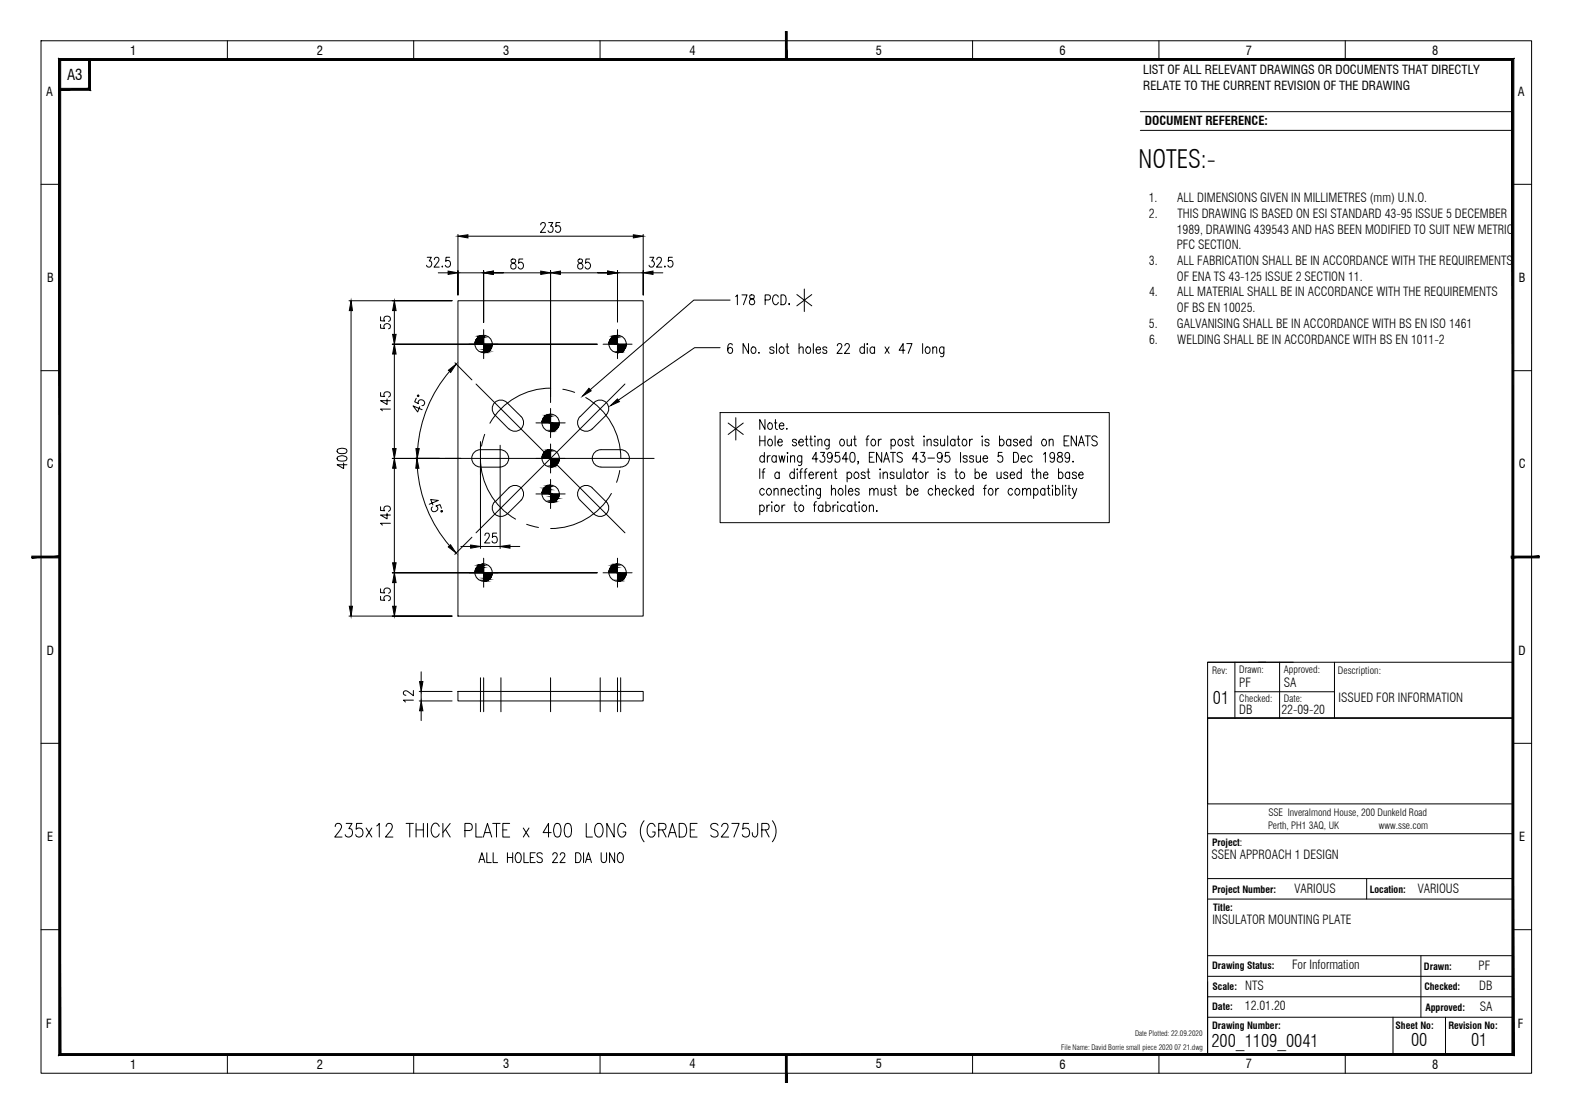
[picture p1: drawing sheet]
<svg xmlns="http://www.w3.org/2000/svg" width="420mm" height="297mm" viewBox="0 0 420 297" stroke-linecap="round" stroke-linejoin="round" font-family="sans-serif">
<!-- layer: Border -->
<g fill="none" stroke="#000" stroke-width=".27">
<path d="M304.4 29.8h99.4M304.4 34.8h99.4M322.4 176.7h81.4M345.2 176.7h-22.8v14.9h81.4h-81.4v89.8h81.4M356.2 176.7v14.9M403.8 213.5v18.1M322.4 222.5h81.4M322.4 234.5h81.4M322.4 239.9h81.4M364.8 234.5v5.4M322.4 255.1h81.4M379.3 255.1v16.4"/>
<path d="M322.4 260.6h81.4M322.4 266h81.4M322.4 271.5h81.4M371.8 271.5v9.9M385.9 271.5v9.9"/>
</g>
<!-- layer: Border Grid -->
<g fill="none" stroke="#000" stroke-width=".27">
<path d="M11 10.9h397.8v275.5h-397.8zM60.7 10.9v5M110.4 10.9v5M160.2 10.9v5M259.6 10.9v5M309.4 10.9v5M359.1 10.9v5M11 49.2h4.9M403.8 49.2h5M11 98.9h4.9M403.8 98.9h5M11 198.4h4.9"/>
<path d="M403.8 198.4h5M11 248.1h4.9M403.8 248.1h5M60.7 281.4v5M110.4 281.4v5M160.2 281.4v5M259.6 281.4v5M309.4 281.4v5M359.1 281.4v5"/>
</g>
<!-- layer: Border -->
<g fill="#000" stroke="#000" stroke-width=".27">
<path d="M15.7 15.6l.5 .5 387.9-.5zM16.2 16.1l387.9-.5-.5 .5zM404.1 15.6l-.5 .5 .5 265.6zM403.6 16.1l.5 265.6-.5-.5zM15.7 281.7h388.4l-.5-.5zM16.2 281.2h387.4l-387.9 .5zM15.7 15.6v266.1l.5-.5zM15.7 15.6l.5 .5v265.1z"/>
<path d="M15.9 23.6v.5l7.8-.5zM15.9 24.1l7.8-.5 .5 .5zM23.7 15.9v7.7l.5 .5zM23.7 15.9h.5v8.2z"/>
</g>
<!-- layer: 0 -->
<g fill="#000" stroke="#000" stroke-width=".27">
<path d="M209.7 8.4v7.5h.4zM209.7 8.4h.4v7.5z"/>
<path d="M8.5 148.9h7.4v-.5zM8.5 148.4h7.4l-7.4 .5z"/>
<path d="M403.4 148.9h7.5v-.5zM403.4 148.4h7.5l-7.5 .5z"/>
<path d="M209.7 281.4v7.5h.4zM209.7 281.4h.4v7.5z"/>
</g>
<path d="M329.6 176.7v14.9M335.9 176.7h2M341.6 176.7v14.9M403.8 176.7v14.9M322.4 191.6h81.4v22.9h-81.4zM329.6 184.6h26.6" fill="none" stroke="#000" stroke-width=".27"/>
<!-- layer: PDF2_EL-Steel -->
<path d="M122.2 80.3h49.5v84.1h-49.5zM122.2 184.5h49.5v2.6h-49.5z" fill="none" stroke="#000" stroke-width=".27"/>
<!-- layer: PDF2_Text -->
<g fill="none" stroke="#000" stroke-width=".27">
<path d="M92.4 219.8h1.6l-.9 1.3h.4a1.15 1.15 0 0 1 .5 1.7 1.15 1.15 0 0 1-1.7 .3l-.2-.3M96.6 219.8h-1.4l-.1 1.5a1.08 1.08 0 0 1 1.3-.2 1.08 1.08 0 0 1 .5 1.3 1.01 1.01 0 0 1-.8 1 1.01 1.01 0 0 1-1.2-.6M108.4 219.8h1.9M109.4 219.8v3.6M111.1 219.8v3.6M113 219.8v3.6M114.1 219.8v3.6M118.2 219.8v3.6M120.2 219.8l-2 2.4M127 219.8v3.6h1.7M131.5 219.8h2M132.5 219.8v3.6"/>
<path d="M136 219.8h-1.8v3.6h1.8M148.2 219.9l.8-.1a1.91 1.91 0 0 1 .8 2.1l-.5 1.3-.7 .2a2.14 2.14 0 0 1-.6-3zM151 219.9l.8-.1a1.76 1.76 0 0 1 .8 2.1l-.2 .9-.3 .4-.6 .2a1.74 1.74 0 0 1-.9-2.1zM156.5 219.8v3.6h1.6M163.9 219.8v3.6l-1.9-3.6v3.6M171.9 219a4.5 4.5 0 0 0 0 5.7M181.3 219.8h1a2.16 2.16 0 0 1 .7 3.1l-.7 .5h-1zM186.1 219.8h-1.8v3.6h1.8M195.4 219.8h1.9l-1.4 3.6M199.8 219.8h-1.4l-.1 1.5a1.08 1.08 0 0 1 1.3-.2 1.08 1.08 0 0 1 .5 1.3 1.01 1.01 0 0 1-.8 1 1.01 1.01 0 0 1-1.2-.6M202.3 219.8v2.7l-.4 .7-.5 .2a.93 .93 0 0 1-.6-1.2M206.2 219a4.5 4.5 0 0 1 0 5.7"/>
<path d="M89.5 220.6l.1-.5 .4-.3a.92 .92 0 0 1 1.2 1l-1.8 2.6h1.9M97.7 221l1.6 2.4M99.3 221l-1.6 2.4M100.6 220.4l.6-.6v3.6M103.1 220.6l.1-.5 .4-.3 .9 .1a1.26 1.26 0 0 1-.2 1.8l-1.4 1.7h2M111.1 221.5h1.9M117.2 220.6a1.01 1.01 0 0 0-1-.9 1.01 1.01 0 0 0-1 .9 2.07 2.07 0 0 0 1 2.8 1.17 1.17 0 0 0 1-.9M118.9 221.3l1.3 2.1M124.1 221.7l1.7-.2a1.04 1.04 0 0 0-.5-1.7h-1.2v3.6M127.8 230.2l.8-2.6 .8 2.6M128.1 229.4h1M129 223.4l1.1-3.6 1.2 3.6"/>
<path d="M129.4 222.2h1.4M129.9 227.6v2.6h1.2M131.6 227.6v2.6h1.2M134.2 221.5h1.1M135.5 227.6v2.6M135.5 228.9h1.3M136.8 227.6v2.6M138 227.7l.1-.1a1.35 1.35 0 0 1 .8 2.2l-.1 .3-.7 .1a1.72 1.72 0 0 1-.1-2.5zM139.7 221l1.5 2.4M139.9 227.6v2.6h1.2M141.2 221l-1.5 2.4M141.5 228.9h.9"/>
<path d="M142.9 227.6h-1.4v2.6h1.4M144.8 228a.77 .77 0 0 0-.8-.4 .77 .77 0 0 0-.7 .6l.2 .4 1.1 .5a.67 .67 0 0 1 .1 .8 .67 .67 0 0 1-.8 .3l-.6-.4M147.1 222.2h-2.1l1.4-2.4v3.6M147.6 228.2v-.4a.63 .63 0 0 1 .9-.1 .63 .63 0 0 1 .2 .9l-1.2 1.6h1.4M149.5 228.2l.2-.4a.63 .63 0 0 1 .9-.1 .63 .63 0 0 1 .1 .9l-1.2 1.6h1.4M153.7 227.6a1.42 1.42 0 0 1 1.4 .9 1.42 1.42 0 0 1-.4 1.6l-1 .1zM155.8 227.6v2.6M156.3 230.2l.8-2.6 .8 2.6M156.6 229.4h1M159 220.3l.6-.5h.6a2.39 2.39 0 0 1 0 3.6 1.25 1.25 0 0 1-1.5-1.4zM160.5 227.6v1.9a.72 .72 0 0 0 .7 .7 .72 .72 0 0 0 .7-.7v-1.9M164.1 227.6v2.6l-1.4-2.6v2.6"/>
<path d="M165 228a.79 .79 0 0 1 1-.4 .79 .79 0 0 1 .4 1v.6a.82 .82 0 0 1-.8 1 .82 .82 0 0 1-.8-1zM167 220.6a1 1 0 0 0-1-.9 1 1 0 0 0-1 .9 2.23 2.23 0 0 0 .8 2.8 1.11 1.11 0 0 0 1.2-1.4h-.7M174.9 220.6a.98 .98 0 0 0-1.6-.7 2.35 2.35 0 0 0 .3 3.5 1.08 1.08 0 0 0 1.3-1.4h-.7M175.8 221.5h1.3a.89 .89 0 0 0 .7-.9 .89 .89 0 0 0-.7-.8h-1.3v3.6M176.8 221.5l1 1.9M178.4 223.4l1.1-3.6 1.1 3.6M178.8 222.2h1.4M184.3 221.5h1.1M191.7 220.3a1.04 1.04 0 0 0-1.1-.6 1.04 1.04 0 0 0-.9 .9l.3 .5 1.2 .6a.94 .94 0 0 1 .4 1.2 .94 .94 0 0 1-1.2 .5l-.7-.5M192.6 220.6l.2-.5 .4-.3 .9 .1a1.26 1.26 0 0 1-.1 1.8l-1.5 1.7h2M203.4 221.5h1.2a.88 .88 0 0 0 .7-.9 .88 .88 0 0 0-.7-.8h-1.2v3.6M204.3 221.5l1 1.9"/>
</g>
<!-- layer: PDF2_EL-Centre-Line -->
<g fill="none" stroke="#000" stroke-width=".27">
<path d="M127.1 102.5l19.9 19.8-19.9 19.9M128.3 117.9v8.9M129.4 115.9l-.9 3.2M147 103.6a18.7 18.7 0 0 0-16.2 9.4M150.2 103.9l3.2 .8M156.4 106.1a18.7 18.7 0 0 1 9.3 16.2M166.8 102.5l-19.8 19.8 19.8 19.9M118.9 122.3h55.7M128.3 122.3a18.7 18.7 0 0 0 9.3 16.2M140.6 139.9l3.1 .9M163.2 131.7a18.7 18.7 0 0 1-16.2 9.4M165.4 125.6l-.8 3.1"/>
<path d="M128.3 180.9v9M129.1 180.9v9M133.7 180.9v9M147 180.9v9M160.2 180.9v9M164.8 180.9v9M165.7 180.9v9"/>
</g>
<!-- layer: PDF2_Dimensions -->
<g fill="none" stroke="#000" stroke-width=".27">
<path d="M146.5 59.4h1.1l-.6 1a.78 .78 0 0 1 .6 1.1 .78 .78 0 0 1-1.3 .1M149.5 59.4h-1.1v1.1a.81 .81 0 0 1 1.1 .1 .81 .81 0 0 1 0 1.1 .81 .81 0 0 1-1.1 .1l-.1-.2M114 68.7h1.1l-.5 .9a.8 .8 0 0 1 .6 1.2 .8 .8 0 0 1-1.3 .2v-.2M115.9 69.3l.5-.6 .7 .2a1.01 1.01 0 0 1-.3 1.2l-.9 1.2h1.3M117 72.8h2.6M118.1 71v.3zM120 68.7h-.9l-.1 1.1a.8 .8 0 0 1 1.1 .1 .8 .8 0 0 1 0 1 .8 .8 0 0 1-1.1 .1l-.1-.2M122.2 62.6v16.1v-6.4M122.2 72.8h6.9M124.9 63h44.2M129.1 72.3v13.7v-13.7M134.4 72.8h-2.7h12.6"/>
<path d="M136.5 69.3a.59 .59 0 0 0 .3 .8 .82 .82 0 0 1 1 1 .82 .82 0 0 1-1.3 .5l-.2-.4a.9 .9 0 0 1 1-1.1 .55 .55 0 0 0 .2-.8zM139.6 69.1h-1.1l-.1 1.2a.87 .87 0 0 1 1.4 .4 .87 .87 0 0 1-1 1.1l-.5-.6M144.3 60l.1-.4 .4-.2 .7 .2a1.01 1.01 0 0 1-.3 1.2l-.9 1.2h1.4M149.6 72.8h12.6h-2.6M154.4 69.3a.57 .57 0 0 0 .2 .8 .84 .84 0 0 1 1 .8 .84 .84 0 0 1-.9 .9 .88 .88 0 0 1-.5-1.1 .88 .88 0 0 1 1-.6l.2-.1a.55 .55 0 0 0-.3-.9zM157.4 69.1h-1l-.1 1.2a.82 .82 0 0 1 1.1 0 .82 .82 0 0 1 0 1.2 .82 .82 0 0 1-1.1 0l-.1-.3M164.8 72.8h6.9M171.7 62.6v16.1v-6.4M173.5 68.7h1l-.5 .9a.81 .81 0 0 1 .6 1.2 .81 .81 0 0 1-1.3 .2v-.2M174.3 72.8h2.6M175.3 69.3l.2-.4a.64 .64 0 0 1 .8-.1 .64 .64 0 0 1 .2 .8l-1.3 1.7h1.5M177.5 71v.3z"/>
<path d="M179.5 68.7h-1l-.1 1.1a.86 .86 0 0 1 1.3 .4 .86 .86 0 0 1-.9 1.1l-.5-.5M196.4 79.2l.4-.5v2.6M198.1 78.7h1.3l-1 2.6M200.2 78.8v.8a.95 .95 0 0 1 1.1 .6 .95 .95 0 0 1-.4 1.1 .84 .84 0 0 1-.9-.9 .84 .84 0 0 1 1-.7l.2-.1a.56 .56 0 0 0-.3-.9zM207.8 79.3a.79 .79 0 0 0-1-.6 .79 .79 0 0 0-.6 1l.2 1a.7 .7 0 0 0 .7 .6 .7 .7 0 0 0 .7-.6M208.5 78.7a1.37 1.37 0 0 1 1.4 .9 1.37 1.37 0 0 1-.4 1.6l-1 .1zM212.7 78.6l4 3M214.7 77.1v6M216.7 78.6l-4 3M93.2 80.3h27.5h-16M93.7 82.9v78.9M101.6 86.6v1l1.1 .1a.8 .8 0 0 1 .1-1.1 .8 .8 0 0 1 1 0 .8 .8 0 0 1 .1 1.1l-.2 .1"/>
<path d="M101.6 84.5v1.1l1.1 .1a.8 .8 0 0 1 .1-1.1 .8 .8 0 0 1 1 0 .8 .8 0 0 1 .1 1.1l-.2 .1M104.7 91.9h54.7h-54.7M105.3 82.9v6.3M105.3 94.5v25.2M120 99.1a35.6 35.6 0 0 0-8.5 20.6M121.4 96.8l4.6 4.6M164.8 84.4v-12.1v13.7M192.2 92.8h-6.8l-20.4 14M194.9 80.1h-9.7l-27.6 23.9M195.5 92.1l-.1-.3-.5-.1a1.89 1.89 0 0 0-.3 2.5 .74 .74 0 0 0 1-.7 .74 .74 0 0 0-1-.7l-.3 .7M199.8 91.7v2.6l-1.4-2.6v2.6M200.8 92.7a.6 .6 0 0 1 .9 .2l.1 .4a.71 .71 0 0 1-.7 1 .71 .71 0 0 1-.6-1z"/>
<path d="M202.6 94.1v.2zM204.2 80.1l1.2-.2 .2-.3v-.6l-.4-.3h-1v2.6M206.6 92.9a.64 .64 0 0 0-.6-.3 .64 .64 0 0 0-.5 .3l.1 .3 .9 .4 .1 .3a.61 .61 0 0 1-.6 .4 .61 .61 0 0 1-.5-.4M207.3 91.7v2.6M208.1 92.9a.61 .61 0 0 1 .5-.3 .61 .61 0 0 1 .6 .3 .84 .84 0 0 1 0 1 .84 .84 0 0 1-.9 .3 1.06 1.06 0 0 1-.2-1.3zM209.8 92.6h.7M210.1 91.7v2.1l.1 .4 .4 .1M210.6 81v.3zM213.3 93l.5-.4 .5 .1 .1 1.6M213.3 91.7v2.6M215.2 92.9a.6 .6 0 0 1 .6-.3 .6 .6 0 0 1 .5 .3l.1 .4a.71 .71 0 0 1-.7 1 .71 .71 0 0 1-.6-1zM217.1 91.7v2.6"/>
<path d="M217.8 93.3h1.2l-.1-.5-.3-.2a.87 .87 0 0 0-.8 .9 .87 .87 0 0 0 .8 .8l.4-.4M220.7 92.9a.61 .61 0 0 0-.5-.3 .61 .61 0 0 0-.6 .3l.3 .4 .7 .3 .1 .3a.58 .58 0 0 1-.5 .4 .58 .58 0 0 1-.6-.4M223.5 92.3l.4-.6h.4l.3 .2a.82 .82 0 0 1-.2 1.1l-1 1.3h1.4M225.5 92.3l.1-.4a.64 .64 0 0 1 .9-.1 .64 .64 0 0 1 .1 .9l-1.2 1.6h1.4M230.7 92.9a.64 .64 0 0 0-.5-.3 .64 .64 0 0 0-.6 .3 .84 .84 0 0 0 0 1 .84 .84 0 0 0 .9 .3l.2-.3M230.7 91.7v2.6M231.5 91.7v.2zM231.5 92.7v1.6M233.5 92.9l-.3-.2a.83 .83 0 0 0-1 .5 .83 .83 0 0 0 .4 1l.4 .1 .5-.4M233.5 92.6v1.7M236.2 92.6l1.1 1.7M237.3 92.6l-1.1 1.7"/>
<path d="M241.5 93.5h-1.5l1.1-1.8v2.6M242 91.7h1.4l-1 2.6M246.3 91.7v2.6M247.3 92.7a.6 .6 0 0 1 .9 .2l.1 .4a.71 .71 0 0 1-.7 1 .71 .71 0 0 1-.6-1zM249 93l.5-.4 .5 .1v1.6M249 92.6v1.7M252 92.6l-.1 2.3-.3 .3-.5-.1M252 92.9l-.2-.2a.59 .59 0 0 0-.9 .2l-.1 .7a.66 .66 0 0 0 .3 .6 .66 .66 0 0 0 .7 0l.2-.3M90.1 119.9a2.48 2.48 0 0 1 2.4 0l.1 .5a1.65 1.65 0 0 1-2.6 0zM101.6 104.8v.9l1.1 .1a.82 .82 0 0 1 .6-1.2 .82 .82 0 0 1 .8 1.1l-.4 .3M103.3 106.5v1.5l-1.7-1.1h2.6M104.2 109.2h-2.6l.5 .4"/>
<path d="M111.1 106.3l-.4 .9 1 .5a.83 .83 0 0 1 1-1 .83 .83 0 0 1 .5 1.3l-.6 .2M111.4 105.5h.3l.1 .2-.3 .1zM112 108.5l-.5 1.4-1.2-1.6 2.4 1M128.3 118.9v27.5M133.5 118.8v27.6M135.3 107.4a2.31 2.31 0 0 0-3.2 0 2.31 2.31 0 0 0 0 3.3M135.4 107.5l3.7 3.7a2.31 2.31 0 0 1 0 3.2 2.31 2.31 0 0 1-3.3 0l-3.7-3.7M147 105.8v-33.5v35.1M158.6 107.4a2.31 2.31 0 0 1 3.2 0 2.31 2.31 0 0 1 0 3.3M158.6 107.5l-3.7 3.7M161.9 110.7l-3.8 3.7a2.31 2.31 0 0 1-3.3 0 2.31 2.31 0 0 1 0-3.2M192.2 110.1h103.9v29.4h-103.9z"/>
<path d="M194.4 112.9l4 3.1M196.4 111.5v5.9M198.4 112.9l-4 3.1M202.8 116.3v2.7M202.8 117.6h1.4M204.2 112v2.6l-1.4-2.6v2.6M204.2 116.3v2.7M205.2 113a.84 .84 0 0 1 1.1 .5 .84 .84 0 0 1-.6 1.1h-.3a1.04 1.04 0 0 1-.2-1.6zM205.2 117.3l.2-.1a.89 .89 0 0 1 .8 .9 .89 .89 0 0 1-.8 .9l-.5-.8zM206.7 112.9h.7M206.9 116.3v2.7M207 112v2.1l.1 .4 .4 .1"/>
<path d="M207.6 118h1.2l-.4-.8a.89 .89 0 0 0-.8 .9 .89 .89 0 0 0 .8 .9l.4-.4M208 113.6h1.2v-.5a.83 .83 0 0 0-1.3 .5 .83 .83 0 0 0 .9 1l.4-.3M210 114.3v.3zM212.6 117.6a.63 .63 0 0 0-1-.3v.6l.9 .3 .1 .4a.58 .58 0 0 1-.5 .4 .58 .58 0 0 1-.6-.4M213.2 118h1.2v-.5a.49 .49 0 0 0-.8-.2 .83 .83 0 0 0-.4 1.1 .83 .83 0 0 0 1 .5l.2-.3M214.9 117.2h.7M215.3 116.3v2.2v.4l.4 .1M216.1 117.2h.7M216.4 116.3v2.2l.1 .4 .4 .1M217.5 116.3v.3zM217.5 117.3v1.7M218.3 117.7l.5-.5 .5 .1 .1 1.7"/>
<path d="M218.3 117.2v1.8M221.3 117.2v2.4l-.4 .2-.4-.1M221.3 117.6l-.2-.3a.86 .86 0 0 0-1 .6 .86 .86 0 0 0 .5 1.1h.3l.4-.4M224.4 117.3l.2-.1a.89 .89 0 0 1 .8 .9 .89 .89 0 0 1-.8 .9l-.5-.8zM226.1 117.2l.1 1.7 .6 .1 .5-.5M227.3 117.2v1.8M227.8 117.2h.7M228.2 116.3v2.2v.4l.4 .1M231.2 117.2h.6M232 116.3l-.4 .2-.2 .4v2.1M232.8 117.3l.1-.1a.89 .89 0 0 1 .9 .9 .89 .89 0 0 1-.9 .9l-.4-.8zM234.5 117.2v1.8"/>
<path d="M235.3 117.2a.71 .71 0 0 0-.8 .8M237.9 117.6l.3-.4a.89 .89 0 0 1 .9 .9 .89 .89 0 0 1-.9 .9l-.3-.4M237.9 117.2v2.6M240 117.3l.2-.1a.9 .9 0 0 1 .8 .9 .9 .9 0 0 1-.8 .9 1.05 1.05 0 0 1-.2-1.7zM242.6 117.6v-.3a.6 .6 0 0 0-1 .3l.2 .4 .8 .2v.7a.61 .61 0 0 1-1-.3M243.2 117.2h.7M243.4 116.3v2.2l.2 .4 .4 .1M246.7 116.3v.3zM246.7 117.3v1.7M247.5 117.7l.5-.5 .5 .1 .1 1.7M247.5 117.2v1.8M250.4 117.6l-.1-.3a.6 .6 0 0 0-1 .3l.1 .3 .9 .3 .1 .4a.63 .63 0 0 1-1 .3l-.1-.3"/>
<path d="M251.1 117.2l.1 1.7 .5 .1 .5-.5M252.2 117.2v1.8M253 116.3v2.7M254.9 117.6l-.2-.3a.86 .86 0 0 0-1.1 .6 .86 .86 0 0 0 .6 1.1h.3l.4-.4M254.9 117.2v1.8M255.5 117.2h.7M255.8 116.3v2.2l.1 .4 .4 .1M257.1 117.3l.2-.1a.89 .89 0 0 1 .8 .9 .89 .89 0 0 1-.8 .9l-.5-.8zM258.8 117.2v1.8M259.6 117.2a.67 .67 0 0 0-.8 .8M262.2 116.3v.3zM262.2 117.3v1.7"/>
<path d="M264 117.6a.62 .62 0 0 0-1-.3v.6l.9 .3 .1 .4a.58 .58 0 0 1-.5 .4 .58 .58 0 0 1-.6-.4M266.8 117.6l.2-.3a.86 .86 0 0 1 1.1 .6 .86 .86 0 0 1-.6 1.1l-.7-.4M266.8 116.3v2.7M269.8 117.6l-.4-.4a.9 .9 0 0 0-.8 .9 .9 .9 0 0 0 .8 .9l.4-.4M269.8 117.2v1.8M271.6 117.6a.62 .62 0 0 0-1-.3v.6l.9 .3 .1 .4a.58 .58 0 0 1-.5 .4 .58 .58 0 0 1-.6-.4M272.2 118h1.2l-.4-.8a.89 .89 0 0 0-.8 .9 .89 .89 0 0 0 .8 .9l.4-.4M275.2 117.6l-.3-.4a.89 .89 0 0 0-.9 .9 .89 .89 0 0 0 .9 .9l.3-.4M275.2 116.3v2.7M278.3 117.3a.86 .86 0 0 1 1.1 .6 .86 .86 0 0 1-.6 1.1 .93 .93 0 0 1-.8-.7 .93 .93 0 0 1 .3-1zM280.1 117.7l.4-.5 .5 .1 .1 1.7M280.1 117.2v1.8"/>
<path d="M284 117.6h.8M285.4 116.3h-1.4v2.7h1.4M287.3 116.3v2.7l-1.4-2.7v2.7M287.9 119l.8-2.7 .8 2.7M288.1 118.1h1M289.7 116.3h1.4M290.4 116.3v2.7M292.9 116.8a.72 .72 0 0 0-.9-.5 .72 .72 0 0 0-.5 .9l1.1 .7a.72 .72 0 0 1-.1 1.1 .72 .72 0 0 1-1-.4M90.1 122a1.82 1.82 0 0 1 2.5 .3v.1a1.14 1.14 0 0 1-1.5 .7l-1-.3zM91.7 123.6v1.5l-1.7-1.1h2.6M101.6 135.3v.9l1.1 .1a.82 .82 0 0 1 .6-1.3 .82 .82 0 0 1 .8 1.2l-.4 .3M103.3 136.9v1.6l-1.7-1h2.6"/>
<path d="M104.2 139.7h-2.6l.5 .5M104.7 122.3h18.3h-18.3M105.3 125v25.2M110.8 122.3h6.5h-6.5M111.4 124.9a35.7 35.7 0 0 0 8.6 20.7M114.6 134.6l2.4-1-2-.3 .6 1.4M115.4 135.3a.7 .7 0 0 0-.3 .8 .7 .7 0 0 0 .7 .5 .82 .82 0 0 0 1-.5 .82 .82 0 0 0-.4-1.1l1.1-.3 .3 .9M117.7 136.4h.4l-.3 .3zM132.1 133.9a2.31 2.31 0 0 0 0 3.3 2.31 2.31 0 0 0 3.2 0M133.5 120a2.31 2.31 0 0 1 2.3 2.3 2.31 2.31 0 0 1-2.3 2.3M133.5 120h-5.3a2.31 2.31 0 0 0-2.3 2.3 2.31 2.31 0 0 0 2.3 2.3l5.3 .1M139.1 133.5l-3.7 3.7"/>
<path d="M139.1 133.5a2.31 2.31 0 0 0 0-3.3 2.31 2.31 0 0 0-3.3 0l-3.7 3.8M154.8 133.5a2.31 2.31 0 0 1 0-3.3 2.31 2.31 0 0 1 3.3 0l3.8 3.8M154.9 133.5l3.7 3.7M159 120.5l1.4-.5h5.3a2.33 2.33 0 0 1 2.3 2.4 2.33 2.33 0 0 1-2.3 2.3l-5.3-.1a2.31 2.31 0 0 1-2.2-1.5 2.31 2.31 0 0 1 .8-2.6zM161.8 133.9a2.31 2.31 0 0 1 0 3.3 2.31 2.31 0 0 1-3.2 0M202.8 135.1a.61 .61 0 0 1 .6-.3 .61 .61 0 0 1 .5 .3 .75 .75 0 0 1 0 1.1 .75 .75 0 0 1-1.1-.1M202.8 125.1v2.6M202.8 134.8v2.6M203.4 126h.7M204 122l-.2-.3a.83 .83 0 0 0-1 .7 .83 .83 0 0 0 .8 1l.4-.4M204 130.8l-.4-.5a.92 .92 0 0 0-.8 1 .92 .92 0 0 0 .8 .9l.4-.5M204 120.7v2.7"/>
<path d="M204.2 125.1l-.4 .2-.1 .3v2.1M204.7 134.8v1.7M204.8 121.6v1.8M204.9 130.5l.2-.2a.92 .92 0 0 1 .8 1 .92 .92 0 0 1-.8 .9l-.2-.2a.96 .96 0 0 1 0-1.5zM205.5 134.8a.71 .71 0 0 0-.8 .7M205.6 121.6a.64 .64 0 0 0-.8 .7M206 133.9v.3zM206 134.9v1.6M206.6 130.9l.5-.6 .5 .2 .1 1.7M206.6 130.3v1.9M207 134.9a.81 .81 0 0 1 1 .4 .81 .81 0 0 1-.3 1.1l-.2 .1a.9 .9 0 0 1-.8-.6 .9 .9 0 0 1 .3-1zM207.2 122l-.2-.3a.86 .86 0 0 0-1 .6 .86 .86 0 0 0 .5 1.1h.3l.4-.4"/>
<path d="M207.2 121.6v1.8M207.9 121.6l.5 1.8 .3-1.8 .5 1.8 .3-1.8M208 126.4l-.4-.4a.83 .83 0 0 0-.8 .9 .83 .83 0 0 0 1 .7l.2-.2M208 126v1.7M208.5 130.9l.5-.6 .5 .2 .1 1.7M208.5 130.3v1.9M208.7 134.8v1.7M209.5 134.8a.67 .67 0 0 0-.8 .7M210.2 120.7v.3zM210.2 121.7v1.7M210.3 131.1h1.2a.62 .62 0 0 0-.6-.8 .62 .62 0 0 0-.6 .8v.3a.62 .62 0 0 0 .5 .8 .62 .62 0 0 0 .7-.5M211 122.1l.3-.4h.7l.1 1.7"/>
<path d="M211 121.6v1.8M211.9 134.8h.7M212 126.4a.75 .75 0 0 0-1.1-.1 .75 .75 0 0 0 0 1.1 .6 .6 0 0 0 .6 .3 .6 .6 0 0 0 .5-.3M212 125.1v2.6M212.2 133.9v2.1l.3 .5h.3M212.8 125.1v.3zM212.8 126.2v1.5M213.3 130.8l-.4-.5a.92 .92 0 0 0-.8 1 .92 .92 0 0 0 .8 .9l.4-.5M213.3 135.1a.78 .78 0 0 1 1.2 .1 .78 .78 0 0 1-.3 1.2l-.2 .1a.89 .89 0 0 1-.7-1.4zM213.4 126h.7M213.8 130.3h.7M214 121.6v2.1a.6 .6 0 0 1-.7 .5l-.2-.1"/>
<path d="M214 122l-.2-.3a.86 .86 0 0 0-1 .6 .86 .86 0 0 0 .5 1.1h.3l.4-.4M214.1 129.5v2.2l.1 .3 .4 .2M214.2 125.1l-.4 .2-.1 .3v2.1M214.6 126h.7M215.3 129.5v.3zM215.3 130.5v1.7M215.4 125.1l-.4 .2-.1 .3v2.1M215.9 126.7h1.3l-.3-.5a.51 .51 0 0 0-.5-.2 .51 .51 0 0 0-.3 .4 .81 .81 0 0 0-.1 .9 .81 .81 0 0 0 .9 .3l.3-.2M216.1 130.9l.4-.6 .5 .2 .2 1.7M216.1 130.3v1.9M217.2 134.8h.6M217.8 126v1.7"/>
<path d="M218 133.9l-.5 .1-.1 .4v2.1M218.3 122.5h-1.5l1-1.8v2.7M218.6 126a.78 .78 0 0 0-.8 .7M219 120.7h1.1l-.5 1a.79 .79 0 0 1 .6 1.2 .79 .79 0 0 1-1.4 0M219 126.7h1.2l-.4-.7a.84 .84 0 0 0-.8 .9 .84 .84 0 0 0 1 .7l.2-.2M219 130.3l-.1 2.5-.3 .3-.5-.2M219 130.8l-.4-.5a.92 .92 0 0 0-.8 1 .92 .92 0 0 0 .8 .9l.4-.5M219.7 135.1a.78 .78 0 0 0-1.3 .1 .78 .78 0 0 0 .4 1.2l.4 .1 .5-.4M219.7 134.8v1.7M220.5 135.1a.6 .6 0 0 1 .5-.3 .6 .6 0 0 1 .6 .3v.4a.7 .7 0 0 1-.2 .8 .7 .7 0 0 1-.8 .1l-.1-.3M220.5 133.9v2.6M220.9 126.5l.5-.5 .5 .2 .1 1.5"/>
<path d="M220.9 126v1.7M221.9 130.9l.5-.6 .6 .2v1.7M221.9 129.5v2.7M222.2 121.6l-.2 .4a.61 .61 0 0 1-.5 .3 .61 .61 0 0 1-.6-.3l-.1-.4a.75 .75 0 0 1 .8-.9 1.65 1.65 0 0 1 0 2.7l-.6-.2-.1-.2M222.4 134.8v1.7M222.6 126h.7M223 125.1v2.2v.3l.4 .1M223.2 134.8a.67 .67 0 0 0-.8 .7M223.6 133.9v.3zM223.6 134.9v1.6M224.1 120.7h-1.1v1.2v-.2a.84 .84 0 0 1 1.2 .8 .84 .84 0 0 1-1.2 .7l-.2-.3M224.1 130.5l.1-.2a.92 .92 0 0 1 .8 1 .92 .92 0 0 1-.8 .9l-.1-.2a.96 .96 0 0 1 0-1.5z"/>
<path d="M225.6 135.1a.64 .64 0 0 0-.6-.3 .64 .64 0 0 0-.6 .3v.4a.8 .8 0 0 0 .8 1l.4-.4M225.7 129.5v2.7M226.1 126.4a.76 .76 0 0 1 1.1-.1 .76 .76 0 0 1 .1 1.1l-.4 .3-.8-.3M226.1 126v2.6M226.4 122.5h-1.5l.9-1.8v2.7M226.5 131.1h1.2l-.4-.8a.92 .92 0 0 0-.8 1 .92 .92 0 0 0 .8 .9l.4-.5M227.1 120.9l.6-.2a1.27 1.27 0 0 1 .5 1.6l-.2 .9-.6 .2a1.95 1.95 0 0 1-.3-2.5zM227.4 135.1a.64 .64 0 0 0-.6-.3 .64 .64 0 0 0-.6 .3 .76 .76 0 0 0 .1 1.1 .76 .76 0 0 0 1.1-.1M227.4 134.8v1.7M228 134.8h.6M228.2 126.2a.83 .83 0 0 1 1.1 .5 .83 .83 0 0 1-.5 1 .85 .85 0 0 1-.9-.6 .85 .85 0 0 1 .3-.9zM228.2 133.9v2.1l.2 .4 .4 .1"/>
<path d="M229.2 123.2h-.3h.3l-.3 .7M229.3 130.8l-.4-.5h-.3l-.4 .5 .2 .2 .9 .4v.6l-.7 .2-.4-.5M229.3 133.9v.3zM229.3 134.9v1.6M230.4 134.9a.8 .8 0 0 1 1 .4 .8 .8 0 0 1-.4 1.1l-.1 .1a.89 .89 0 0 1-.9-.6 .89 .89 0 0 1 .4-1zM231 126.4l-.5-.4h-.3l-.3 .4 .3 .3 .7 .3 .1 .4a.61 .61 0 0 1-.6 .3 .61 .61 0 0 1-.5-.3M231.4 126h.7M231.8 125.1v2.2v.3l.4 .1M232.1 135.3l.5-.5 .4 .1 .2 1.6M232.1 122h.8M232.1 134.8v1.7M232.1 130.9l.5-.6 .6 .2 .1 1.7"/>
<path d="M232.1 130.3v1.9M233.3 130.9l.5-.6 .5 .2 .1 1.7M233.4 120.7h-1.3v2.7h1.3M234 136.4h.2l-.2 .1zM234.9 125.1v.3zM234.9 126.2v1.5M235.2 130.3l.1 1.7 .4 .2 .5-.5M235.4 120.7v2.7l-1.4-2.7v2.7M235.7 126.5l.5-.5 .6 .2 .1 1.5M235.7 126v1.7M235.9 123.4l.7-2.7 .8 2.7M236.2 122.5h1"/>
<path d="M236.2 130.3v1.9M237.7 120.7h1.3M238.1 130.8a.59 .59 0 0 0-1-.3v.5l.9 .4 .1 .3a.59 .59 0 0 1-1 .3l-.1-.3M238.4 120.7v2.7M238.6 130.3h.7M238.7 126.4l-.5-.4-.5 .2-.1 .2 .3 .3 .7 .3 .1 .4a.58 .58 0 0 1-.6 .3 .58 .58 0 0 1-.5-.3M238.9 129.5v2.2l.1 .3 .4 .2M239.4 126l.1 1.6 .5 .1 .5-.4M240.5 126v1.7M240.9 121.1a.74 .74 0 0 0-.8-.4 .74 .74 0 0 0-.6 .7l.3 .5 1 .4 .1 .7a.84 .84 0 0 1-1.4 0M241.3 125.1v2.6M242.1 130.8l.4-.5a.92 .92 0 0 1 .8 1 .92 .92 0 0 1-.8 .9l-.4-.5"/>
<path d="M242.1 129.5v2.7M243.2 126.4l-.4-.4a.87 .87 0 0 0-.8 .9 .87 .87 0 0 0 .8 .8l.4-.3M243.2 126v1.7M243.8 126h.7M243.9 131.1h1.2l-.1-.5a.73 .73 0 0 0-1.1 .1 .73 .73 0 0 0 .1 1l.4 .5h.3l.4-.5M244.1 125.1v2.2l.1 .3 .4 .1M245.1 122.5h-1.5l1-1.8v2.7M245.8 120.7h1.1l-.6 1a.79 .79 0 0 1 .7 1.2 .79 .79 0 0 1-1.4 0M247.1 126v1.7M247.7 122.3h1.8M247.8 126a.78 .78 0 0 0-.7 .7M249 130.8l-.2-.3a.82 .82 0 0 0-1 .4 .82 .82 0 0 0 .3 1.1l.5 .2 .4-.5"/>
<path d="M249.7 130.9l.5-.6 .5 .2 .1 1.7M249.7 129.5v2.7M250.5 125.1v.3zM250.5 126.2v1.5M251.5 121.6l-.3 .7a.75 .75 0 0 1-1-.7 .75 .75 0 0 1 1-.7 1.95 1.95 0 0 1-.3 2.5l-.6-.4M251.5 131.1h1.2l-.1-.5a.73 .73 0 0 0-1.1 .1 .73 .73 0 0 0 .1 1l.4 .5h.3l.4-.5M252.3 126.4l-.4-.4-.6 .2-.1 .2 .1 .2 .7 .3 .3 .5a.61 .61 0 0 1-.6 .3 .61 .61 0 0 1-.5-.3M253.4 120.7h-1l-.1 1.2a.79 .79 0 0 1 1.1 .1 .79 .79 0 0 1-.1 1.1 .79 .79 0 0 1-1.1-.2M254.5 130.8l-.4-.5a.92 .92 0 0 0-.8 1 .92 .92 0 0 0 .8 .9l.4-.5M254.9 126h.7M255.2 125.1v2.2l.1 .3 .4 .1M255.2 129.5v2.7"/>
<path d="M255.6 131.1l.7 1.1M256.2 130.3l-1 1.4M256.3 126.4a.61 .61 0 0 1 .5-.4 .61 .61 0 0 1 .6 .4l.1 .3a.71 .71 0 0 1-.7 1 .71 .71 0 0 1-.6-1zM256.4 120.7v2.7M256.8 131.1h1.2a.62 .62 0 0 0-.6-.8 .62 .62 0 0 0-.6 .8v.3a.62 .62 0 0 0 .4 .8 .62 .62 0 0 0 .8-.5M258.2 122a.58 .58 0 0 0-.6-.4 .58 .58 0 0 0-.5 .4l.1 .3 .9 .3 .1 .4a.6 .6 0 0 1-.6 .4 .6 .6 0 0 1-.5-.4M259.8 130.8l-.4-.5a.92 .92 0 0 0-.8 1 .92 .92 0 0 0 .8 .9l.4-.5M259.8 129.5v2.7M259.9 122a.5 .5 0 0 0-.7-.4 .5 .5 0 0 0-.3 .7l.9 .3v.6a.64 .64 0 0 1-1-.2M260.3 126.4l.4-.4a.87 .87 0 0 1 .8 .9 .87 .87 0 0 1-.8 .8l-.4-.3M260.3 125.1v2.6M260.6 121.6l.1 1.6 .5 .2 .5-.5"/>
<path d="M261.7 121.6v1.8M262.1 126.7h1.2l-.4-.7a.83 .83 0 0 0-.8 .9 .83 .83 0 0 0 1 .7l.2-.2M262.4 122.3h1.2l-.2-.6a.86 .86 0 0 0-1.1 .6 .86 .86 0 0 0 .6 1.1l.7-.4M262.5 130.3h.7M263.3 129.5l-.4 .2-.1 .3v2.2M264.1 130.5l.2-.2a.92 .92 0 0 1 .8 1 .92 .92 0 0 1-.8 .9l-.5-.8zM265.8 130.3v1.9M266.1 126l.1 1.6h.7l.3-.3M266.6 130.3a.86 .86 0 0 0-.8 .8M267.2 126v1.7M267.5 120.7h-1l-.1 1.2 .1-.2a.82 .82 0 0 1 1.2 .8 .82 .82 0 0 1-1.3 .6l-.1-.2M269 126.4l-.1-.2a.6 .6 0 0 0-1 .2l.3 .3 .7 .3 .1 .4a.6 .6 0 0 1-.5 .3 .6 .6 0 0 1-.6-.3"/>
<path d="M269.6 126.7h1.2l-.3-.7a.87 .87 0 0 0-.9 .9 .87 .87 0 0 0 .9 .8l.3-.3M270.3 130.8l-.4-.5a.92 .92 0 0 0-.8 1 .92 .92 0 0 0 .8 .9l.4-.5M270.5 120.7h.8a1.62 1.62 0 0 1 0 2.7h-.8zM271 130.8l.4-.5a.92 .92 0 0 1 .8 1 .92 .92 0 0 1-.8 .9l-.1-.2a1.03 1.03 0 0 1-.3-1.2zM272.5 122.3h1.2v-.2a.55 .55 0 0 0-.3-.5 .55 .55 0 0 0-.6 .1l-.3 .6a.77 .77 0 0 0 .8 1.1l.4-.4M272.6 126.4l-.4-.4a.84 .84 0 0 0-.8 .9 .84 .84 0 0 0 1 .7l.2-.2M272.6 125.1v2.6M273 130.9l.4-.6 .5 .2 .2 1.7M273 130.3v1.9M274.1 130.9l.4-.6 .5 .2 .1 1.7M275.3 126h.7M275.5 122a.64 .64 0 0 0-.7-.4 .64 .64 0 0 0-.5 .7 .81 .81 0 0 0 .8 1.1l.4-.4"/>
<path d="M275.7 125.1v2.2v.3l.4 .1M275.9 130.8l.4-.5a.92 .92 0 0 1 .8 1 .92 .92 0 0 1-.8 .9l-.4-.5M275.9 130.3v2.8M276.7 126.5l.6-.5 .4 .2 .1 1.5M276.7 125.1v2.6M278.5 121.2l.5-.5v2.7M278.5 126.7h1.2l-.4-.7a.83 .83 0 0 0-.8 .9 .83 .83 0 0 0 1 .7l.2-.2M278.9 130.8l-.4-.5a.92 .92 0 0 0-.8 1 .92 .92 0 0 0 .8 .9l.4-.5M278.9 130.3v1.9M279.5 130.3h.7M279.9 129.5v2.2v.3l.4 .2M281 129.5v.3z"/>
<path d="M281 130.5v1.7M281.5 121.6l-.1 .4a.61 .61 0 0 1-.5 .3 .61 .61 0 0 1-.6-.3l-.1-.4a.75 .75 0 0 1 .8-.9 1.73 1.73 0 0 1 0 2.7l-.7-.4M281.8 130.8l.3-.5a.92 .92 0 0 1 .9 1 .92 .92 0 0 1-.9 .9l-.3-.5M281.8 129.5v2.7M282.5 120.9l-.2 .5 .3 .3a.97 .97 0 0 1 .9 .5 .97 .97 0 0 1-.1 1 .78 .78 0 0 1-1.2-.2 .78 .78 0 0 1 .7-1.1l.5-.3 .1-.5a.68 .68 0 0 0-1-.2zM282.6 126.4l.3-.4a.84 .84 0 0 1 .9 .9 .84 .84 0 0 1-1.1 .7l-.1-.2M282.6 125.1v2.6M283.7 129.5v2.7M284.5 129.5v.3zM284.5 130.5v1.7M285.1 130.3h.6M285.4 129.5v2.2v.3l.5 .2"/>
<path d="M285.5 121.6l-.2 .7a.75 .75 0 0 1-1-.7 .75 .75 0 0 1 1-.7 2.58 2.58 0 0 1 0 2.3l-.6 .2-.4-.4M285.5 126.4a.55 .55 0 0 0-.5-.4 .55 .55 0 0 0-.5 .4 .81 .81 0 0 0-.1 .9 .81 .81 0 0 0 1 .3l.1-.2M285.5 126v1.7M286.2 130.3l.7 1.9 .5-1.9M286.3 123.2h.2zM286.9 132.2l-.7 .9M287.3 126.4a.58 .58 0 0 0-.5-.4 .58 .58 0 0 0-.6 .4l.1 .2 1 .4v.4a.6 .6 0 0 1-.5 .3 .6 .6 0 0 1-.6-.3M287.9 126.7h1.2l-.4-.7a.84 .84 0 0 0-.8 .9 .84 .84 0 0 0 1.1 .7l.1-.2M101.6 159.1v1l1.1 .1a.82 .82 0 0 1 .6-1.2 .82 .82 0 0 1 .8 1.1l-.4 .2M101.6 157.1v1.1h1.1a.8 .8 0 0 1 .1-1.1 .8 .8 0 0 1 1 0 .8 .8 0 0 1 .1 1.1l-.2 .1M104.7 152.9h54.7h-54.7M105.3 155.5v6.3"/>
<path d="M123 145.8h2.6M126 143.4l-4.6 4.6M128.3 145.8h5.2M129.4 142.9l.1-.4 .4-.2 .6 .1 .1 .4-.3 .9-.9 1.2h1.4M132.6 142.3h-1.1l-.1 1.1a.76 .76 0 0 1 1-.2 .76 .76 0 0 1 .3 .9 .71 .71 0 0 1-.5 .8 .71 .71 0 0 1-.9-.5M136.1 145.8h2.7M93.2 164.4h27.5h-16M112.4 179.3v2.6M110.3 186.9h-2.6l.5 .5M110.3 184.3v1.4l-1.6-1.3a.63 .63 0 0 0-1 .3 .63 .63 0 0 0 .5 .8h.2M111.9 187.1h8.8M111.9 184.5h8.8"/>
<path d="M112.4 184.5v2.6M112.4 189.7v2.6"/>
<circle cx="245.7" cy="126.8" r=".81"/>
</g>
<g fill="#000" stroke="#000" stroke-width=".27">
<path d="M119.6 72.3l2.6 .5-2.6 .4zM122.2 63l2.7-.3v.8zM129.1 72.8l2.6-.5v.9zM144.3 72.3l2.7 .5-2.7 .4zM147 72.8l2.6-.5v.9zM162.2 72.3l2.6 .5-2.6 .4zM169.1 62.7l2.6 .3-2.6 .5zM171.7 72.8l2.6-.5v.9zM93.7 80.3l.4 2.6h-.9zM105.3 80.3l.4 2.6h-.9zM104.8 89.2h.9l-.4 2.7zM105.3 91.9l.4 2.6h-.9z"/>
<path d="M119.7 98.8l2.1-1.6-1.5 2.2zM104.8 119.7h.9l-.4 2.6zM111 119.7h.9l-.5 2.6zM157.2 103.6l.6 .7-2.3 1.4zM162.9 108.3l1.9-1.8 .5 .7zM105.3 122.3l.4 2.7h-.9zM111.3 122.3l.5 2.7h-.8zM104.8 150.2h.9l-.4 2.7zM105.3 152.9l.4 2.6h-.9zM119.7 146l.6-.6 1.4 2.2zM125.6 145.5l2.7 .3-2.7 .5zM133.5 145.8l2.6-.3v.8z"/>
<path d="M93.2 161.8h.9l-.4 2.6zM104.8 161.8h.9l-.4 2.6zM112.4 187.1l.5 2.6h-.9zM112 181.9h.9l-.5 2.6z"/>
</g>
<!-- layer: PDF2_EL-Holes -->
<g fill="none" stroke="#000" stroke-width=".27">
<path d="M125.2 91.9h7.8M129.1 88v7.7M161 91.9h7.7M164.8 88v7.7M143.1 112.9h7.8M147 109v7.8M147 118.5v7.7M143.1 122.3h7.8M143.1 131.8h7.8M147 127.9v7.8M125.2 152.9h7.8M129.1 149v7.7"/>
<path d="M161 152.9h7.7M164.8 149v7.7"/>
<circle cx="129.1" cy="91.8" r="2.31"/>
<circle cx="164.9" cy="91.8" r="2.31"/>
<circle cx="147" cy="112.8" r="2.31"/>
<circle cx="147" cy="131.8" r="2.31"/>
<circle cx="147" cy="122.3" r="2.31"/>
<circle cx="129.1" cy="152.8" r="2.31"/>
<circle cx="164.9" cy="152.8" r="2.31"/>
</g>
<g fill="#000" stroke="#000" stroke-width=".27">
<path d="M128.7 89.6l.4-.1zM129.1 94h.8zM164.8 94.1h.5zM164.1 89.7h.7zM146.6 110.6l.4-.1zM146.6 120.1l.4-.1zM147 124.5h.7zM146.6 129.5h.4zM147 134h.7zM128.7 150.6l.4-.1zM129.1 155h.8zM164.8 155.1h.5z"/>
<path d="M164.1 150.7h.7z"/>
<path d="M128.7 89.6l.4 .1zM128.3 89.7h.8zM128.3 89.7l.8 .1v-.1zM127.9 89.8l.4-.1 .8 .1zM127.9 89.8l1.2 .3v-.3zM127.6 90.1l.3-.3 1.2 .3zM127.6 90.1l1.5 .3v-.3zM127.6 90.1l1.5 .3h-1.8zM127.3 90.4l1.8 .3v-.3zM127.3 90.4l1.8 .3h-2zM127.1 90.7l2 .4v-.4zM127.1 90.7l2 .4h-2.2zM126.9 91.1l2.2 .3v-.3zM126.9 91.1l2.2 .3h-2.3zM126.8 91.4l2.3 .5v-.5zM126.8 91.4l2.3 .5h-2.3z"/>
<path d="M129.1 94l.4 .1zM129.1 94.1h.4z"/>
<path d="M129.1 91.9l2.2 .3 .1-.3zM129.1 91.9l2.2 .3h-2.2zM129.1 92.2l2.2 .5v-.5zM129.1 92.2l2.2 .5h-2.2zM129.1 92.7l2 .3 .2-.3zM129.1 92.7l2 .3h-2zM129.1 93l1.8 .3 .2-.3zM129.1 93l1.8 .3h-1.8zM129.1 93.3l1.4 .3 .4-.3zM129.1 93.3l1.4 .3h-1.4zM129.1 93.6l1.1 .3 .3-.3zM129.1 93.6l1.1 .3h-1.1zM129.1 93.9l.8 .1 .3-.1zM129.1 93.9l.8 .1h-.8z"/>
<path d="M162.5 91.4v.5h2.3zM162.5 91.4h2.3v.5zM162.7 91.1l-.2 .3h2.3zM162.7 91.1h2.1v.3zM162.8 90.7l-.1 .4h2.1zM162.8 90.7h2v.4zM163.1 90.4l-.3 .3h2zM163.1 90.4h1.7v.3zM163.1 90.4h1.7l-1.4-.3zM163.4 90.1h1.4v.3zM163.4 90.1h1.4l-1.1-.3zM163.7 89.8h1.1v.3zM163.7 89.8h1.1l-.7-.1zM164.1 89.7h.7v.1z"/>
<path d="M164.8 94l.5 .1zM164.8 94h.8zM164.8 93.9v.1h.8zM164.8 93.9h1.2l-.4 .1zM164.8 93.6v.3h1.2zM164.8 93.6h1.6l-.4 .3zM164.8 93.3v.3h1.6zM164.8 93.3h1.8l-.2 .3zM164.8 93v.3h1.8zM164.8 93h2l-.2 .3zM164.8 92.7v.3h2zM164.8 92.7h2.2l-.2 .3zM164.8 92.2v.5h2.2zM164.8 92.2h2.3l-.1 .5zM164.8 91.9v.3h2.3zM164.8 91.9h2.4l-.1 .3z"/>
<path d="M164.5 89.6l.3 .1zM164.5 89.6l.3-.1z"/>
<path d="M146.6 110.6l.4 .1zM146.2 110.7h.8zM146.2 110.7l.8 .2zM145.8 110.9h1.2zM145.8 110.9l1.2 .2v-.2zM145.5 111.1l.3-.2 1.2 .2zM145.5 111.1l1.5 .3v-.3zM145.2 111.4l.3-.3 1.5 .3zM145.2 111.4l1.8 .3v-.3zM145.2 111.4l1.8 .3h-2zM145 111.7l2 .4v-.4zM145 111.7l2 .4h-2.2zM144.8 112.1l2.2 .4v-.4zM144.8 112.1l2.2 .4h-2.3zM144.7 112.5l2.3 .4v-.4zM144.7 112.5l2.3 .4h-2.3z"/>
<path d="M147 115.2h.4zM147 115.1l.4 .1zM147 115.1h.7z"/>
<path d="M147 112.9l2.3 .4v-.4zM147 112.9l2.3 .4h-2.3zM147 113.3l2.2 .4 .1-.4zM147 113.3l2.2 .4h-2.2zM147 113.7l2 .3 .2-.3zM147 113.7l2 .3h-2zM147 114l1.7 .4 .3-.4zM147 114l1.7 .4h-1.7zM147 114.4l1.4 .2 .3-.2zM147 114.4l1.4 .2h-1.4zM147 114.6l1.2 .3 .2-.3zM147 114.6l1.2 .3h-1.2zM147 114.9l.7 .2 .5-.2zM147 114.9l.7 .2h-.7z"/>
<path d="M146.6 120.1l.4 .1zM146.2 120.2h.8zM146.2 120.2l.8 .2v-.2zM145.8 120.4l.4-.2 .8 .2zM145.8 120.4l1.2 .2v-.2zM145.5 120.6l.3-.2 1.2 .2zM145.5 120.6l1.5 .3v-.3zM145.5 120.6l1.5 .3h-1.8zM145.2 120.9l1.8 .3v-.3zM145.2 120.9l1.8 .3h-2zM145 121.2l2 .3v-.3zM145 121.2l2 .3h-2.2zM144.8 121.5l2.2 .5v-.5zM144.8 121.5l2.2 .5h-2.3zM144.7 122l2.3 .3v-.3zM144.7 122l2.3 .3h-2.3z"/>
<path d="M147 124.5l.4 .1zM147 124.6h.4z"/>
<path d="M146.6 129.5l.4 .2v-.2zM146.2 129.7l.4-.2 .4 .2zM146.2 129.7l.8 .1v-.1zM145.8 129.8l.4-.1 .8 .1zM145.8 129.8l1.2 .2v-.2zM145.5 130l.3-.2 1.2 .2zM145.5 130l1.5 .3v-.3zM145.2 130.3l.3-.3 1.5 .3zM145.2 130.3l1.8 .4v-.4zM145.2 130.3l1.8 .4h-2zM145 130.7l2 .3v-.3zM145 130.7l2 .3h-2.2zM144.8 131l2.2 .4v-.4zM144.8 131l2.2 .4h-2.3zM144.7 131.4l2.3 .4v-.4zM144.7 131.4l2.3 .4h-2.3z"/>
<path d="M147 134l.4 .1zM147 134.1h.4z"/>
<path d="M147 122.3l2.3 .5v-.5zM147 122.3l2.3 .5h-2.3zM147 122.8l2.2 .3 .1-.3zM147 122.8l2.2 .3h-2.2zM147 123.1l2 .4 .2-.4zM147 123.1l2 .4h-2zM147 123.5l1.7 .3 .3-.3zM147 123.5l1.7 .3h-1.7zM147 123.8l1.4 .3 .3-.3zM147 123.8l1.4 .3h-1.4zM147 124.1l1.2 .2 .2-.2zM147 124.1l1.2 .2h-1.2zM147 124.3l.7 .2 .5-.2zM147 124.3l.7 .2h-.7z"/>
<path d="M147 131.8l2.3 .4v-.4zM147 131.8l2.3 .4h-2.3zM147 132.2l2.2 .4 .1-.4zM147 132.2l2.2 .4h-2.2zM147 132.6l2 .4 .2-.4zM147 132.6l2 .4h-2zM147 133l1.7 .3 .3-.3zM147 133l1.7 .3h-1.7zM147 133.3l1.4 .3 .3-.3zM147 133.3l1.4 .3h-1.4zM147 133.6l1.2 .2 .2-.2zM147 133.6l1.2 .2h-1.2zM147 133.8l.7 .2 .5-.2zM147 133.8l.7 .2h-.7z"/>
<path d="M128.7 150.6l.4 .1zM128.3 150.7h.8zM128.3 150.7l.8 .1v-.1zM127.9 150.8l.4-.1 .8 .1zM127.9 150.8l1.2 .2v-.2zM127.6 151l.3-.2 1.2 .2zM127.6 151l1.5 .4v-.4zM127.6 151l1.5 .4h-1.8zM127.3 151.4l1.8 .3v-.3zM127.3 151.4l1.8 .3h-2zM127.1 151.7l2 .4v-.4zM127.1 151.7l2 .4h-2.2zM126.9 152.1l2.2 .3v-.3zM126.9 152.1l2.2 .3h-2.3zM126.8 152.4l2.3 .5v-.5zM126.8 152.4l2.3 .5h-2.3z"/>
<path d="M129.1 155l.4 .1zM129.1 155.1h.4z"/>
<path d="M129.1 152.9l2.2 .3 .1-.3zM129.1 152.9l2.2 .3h-2.2zM129.1 153.2l2.2 .4v-.4zM129.1 153.2l2.2 .4h-2.2zM129.1 153.6l2 .4 .2-.4zM129.1 153.6l2 .4h-2zM129.1 154l1.8 .3 .2-.3zM129.1 154l1.8 .3h-1.8zM129.1 154.3l1.4 .3 .4-.3zM129.1 154.3l1.4 .3h-1.4zM129.1 154.6l1.1 .3 .3-.3zM129.1 154.6l1.1 .3h-1.1zM129.1 154.9l.8 .1 .3-.1zM129.1 154.9l.8 .1h-.8z"/>
<path d="M162.5 152.4v.5h2.3zM162.5 152.4h2.3v.5zM162.7 152.1l-.2 .3h2.3zM162.7 152.1h2.1v.3zM162.8 151.7l-.1 .4h2.1zM162.8 151.7h2v.4zM163.1 151.4l-.3 .3h2zM163.1 151.4h1.7v.3zM163.4 151l-.3 .4h1.7zM163.4 151h1.4v.4zM163.4 151h1.4l-1.1-.2zM163.7 150.8h1.1v.2zM163.7 150.8h1.1l-.7-.1zM164.1 150.7h.7v.1z"/>
<path d="M164.8 155l.5 .1zM164.8 155h.8zM164.8 154.9v.1h.8zM164.8 154.9h1.2l-.4 .1zM164.8 154.6v.3h1.2zM164.8 154.6h1.6l-.4 .3zM164.8 154.3v.3h1.6zM164.8 154.3h1.8l-.2 .3zM164.8 154v.3h1.8zM164.8 154h2l-.2 .3zM164.8 153.6v.4h2zM164.8 153.6h2.2l-.2 .4zM164.8 153.2v.4h2.2zM164.8 153.2h2.3l-.1 .4zM164.8 152.9v.3h2.3zM164.8 152.9h2.4l-.1 .3z"/>
<path d="M164.5 150.6l.3 .1zM164.5 150.6l.3-.1z"/>
</g>
<text font-size="6.7" x="303.9" y="44.8">NOTES:-</text>
<g font-size="4.7">
<text x="323.8" y="187.9">01</text>
<text x="323.4" y="279.4">200_1109_0041</text>
<text x="376.7" y="279.2">00</text>
<text x="392.7" y="279.2">01</text>
</g>
<text font-size="4" x="17.9" y="21.3">A3</text>
<g font-size="3.3">
<text x="34.7" y="14.6">1</text>
<text x="84.6" y="14.6">2</text>
<text x="134.3" y="14.6">3</text>
<text x="184.1" y="14.6">4</text>
<text x="233.8" y="14.6">5</text>
<text x="282.9" y="14.6">6</text>
<text x="332.6" y="14.6">7</text>
<text x="382.3" y="14.6">8</text>
<text x="305.2" y="19.8">LIST OF ALL RELEVANT DRAWINGS OR DOCUMENTS THAT DIRECTLY</text>
<text x="305.2" y="24">RELATE TO THE CURRENT REVISION OF THE DRAWING</text>
<text x="12.3" y="25.6">A</text>
<text x="405.2" y="25.6">A</text>
<text x="305.6" y="33.5">DOCUMENT REFERENCE:</text>
<text x="306.6" y="54">1.</text>
<text x="314.3" y="54">ALL DIMENSIONS GIVEN IN MILLIMETRES (mm) U.N.O.</text>
<text x="306.7" y="58.2">2.</text>
<text x="314.3" y="58.2">THIS DRAWING IS BASED ON ESI STANDARD 43-95 ISSUE 5 DECEMBER</text>
<text x="314.1" y="62.4">1989, DRAWING 439543 AND HAS BEEN MODIFIED TO SUIT NEW METRIC</text>
<text x="306.7" y="70.7">3.</text>
<text x="314.1" y="66.5">PFC SECTION.</text>
<text x="314.3" y="70.7">ALL FABRICATION SHALL BE IN ACCORDANCE WITH THE REQUIREMENTS</text>
<text x="12.6" y="75.3">B</text>
<text x="314.1" y="74.9">OF ENA TS 43-125 ISSUE 2 SECTION 11.</text>
<text x="405.4" y="75.3">B</text>
<text x="306.7" y="79.1">4.</text>
<text x="314.1" y="83.3">OF BS EN 10025.</text>
<text x="314.3" y="79.1">ALL MATERIAL SHALL BE IN ACCORDANCE WITH THE REQUIREMENTS</text>
<text x="306.7" y="87.5">5.</text>
<text x="314.1" y="87.5">GALVANISING SHALL BE IN ACCORDANCE WITH BS EN ISO 1461</text>
<text x="306.7" y="91.7">6.</text>
<text x="314.3" y="91.7">WELDING SHALL BE IN ACCORDANCE WITH BS EN 1011-2</text>
<text x="12.5" y="125">C</text>
<text x="405.4" y="125">C</text>
<text x="12.5" y="174.8">D</text>
<text x="405.4" y="174.8">D</text>
<text x="330.8" y="183.5">PF</text>
<text x="342.7" y="183.4">SA</text>
<text x="330.8" y="190.6">DB</text>
<text x="342" y="190.6">22-09-20</text>
<text x="357.3" y="187.4">ISSUED FOR INFORMATION</text>
<text x="12.6" y="224.5">E</text>
<text x="405.5" y="224.5">E</text>
<text x="323.4" y="229.2">SSEN APPROACH 1 DESIGN</text>
<text x="345.6" y="238.3">VARIOUS</text>
<text x="378.4" y="238.3">VARIOUS</text>
<text x="323.6" y="246.7">INSULATOR MOUNTING PLATE</text>
<text x="344.9" y="258.7">For Information</text>
<text x="394.7" y="258.8">PF</text>
<text x="332.3" y="269.7">12.01.20</text>
<text x="332.4" y="264.2">NTS</text>
<text x="394.8" y="264.3">DB</text>
<text x="395" y="269.7">SA</text>
<text x="12.3" y="274.2">F</text>
<text x="405.2" y="274.2">F</text>
<text x="34.7" y="285.2">1</text>
<text x="84.6" y="285.2">2</text>
<text x="134.3" y="285.2">3</text>
<text x="184.1" y="285.2">4</text>
<text x="233.8" y="285.2">5</text>
<text x="282.9" y="285.2">6</text>
<text x="332.6" y="285.2">7</text>
<text x="382.3" y="285.2">8</text>
</g>
<g font-size="2.7">
<text x="323.6" y="180">Rev:</text>
<text x="330.8" y="179.6">Drawn:</text>
<text x="342.7" y="179.6">Approved:</text>
<text x="357.2" y="180">Description:</text>
<text x="330.8" y="187.5">Checked:</text>
<text x="342.7" y="187.5">Date:</text>
<text x="338.5" y="221.1">Perth, PH1 3AQ, UK</text>
<text x="338.6" y="217.8">SSE Inveralmond House, 200 Dunkeld Road</text>
<text x="368.1" y="221.1">www.sse.com</text>
</g>
<g font-size="2.6">
<text x="323.5" y="225.8">Project:</text>
<text x="323.5" y="238.3">Project Number:</text>
<text x="365.6" y="238.3">Location:</text>
<text x="323.8" y="243.1">Title:</text>
<text x="323.5" y="258.7">Drawing Status:</text>
<text x="380.1" y="258.8">Drawn:</text>
<text x="323.5" y="269.6">Date:</text>
<text x="323.7" y="264.2">Scale:</text>
<text x="380.2" y="264.3">Checked:</text>
<text x="380.5" y="269.7">Approved:</text>
<text x="323.5" y="274.5">Drawing Number:</text>
<text x="372.5" y="274.5">Sheet No:</text>
<text x="386.6" y="274.5">Revision No:</text>
</g>
<g font-size="2">
<text x="283.2" y="280.1">File Name: David Borrie small piece 2020 07 21.dwg</text>
<text x="303" y="276.6">Date Plotted: 22.09.2020</text>
</g>
</svg>
